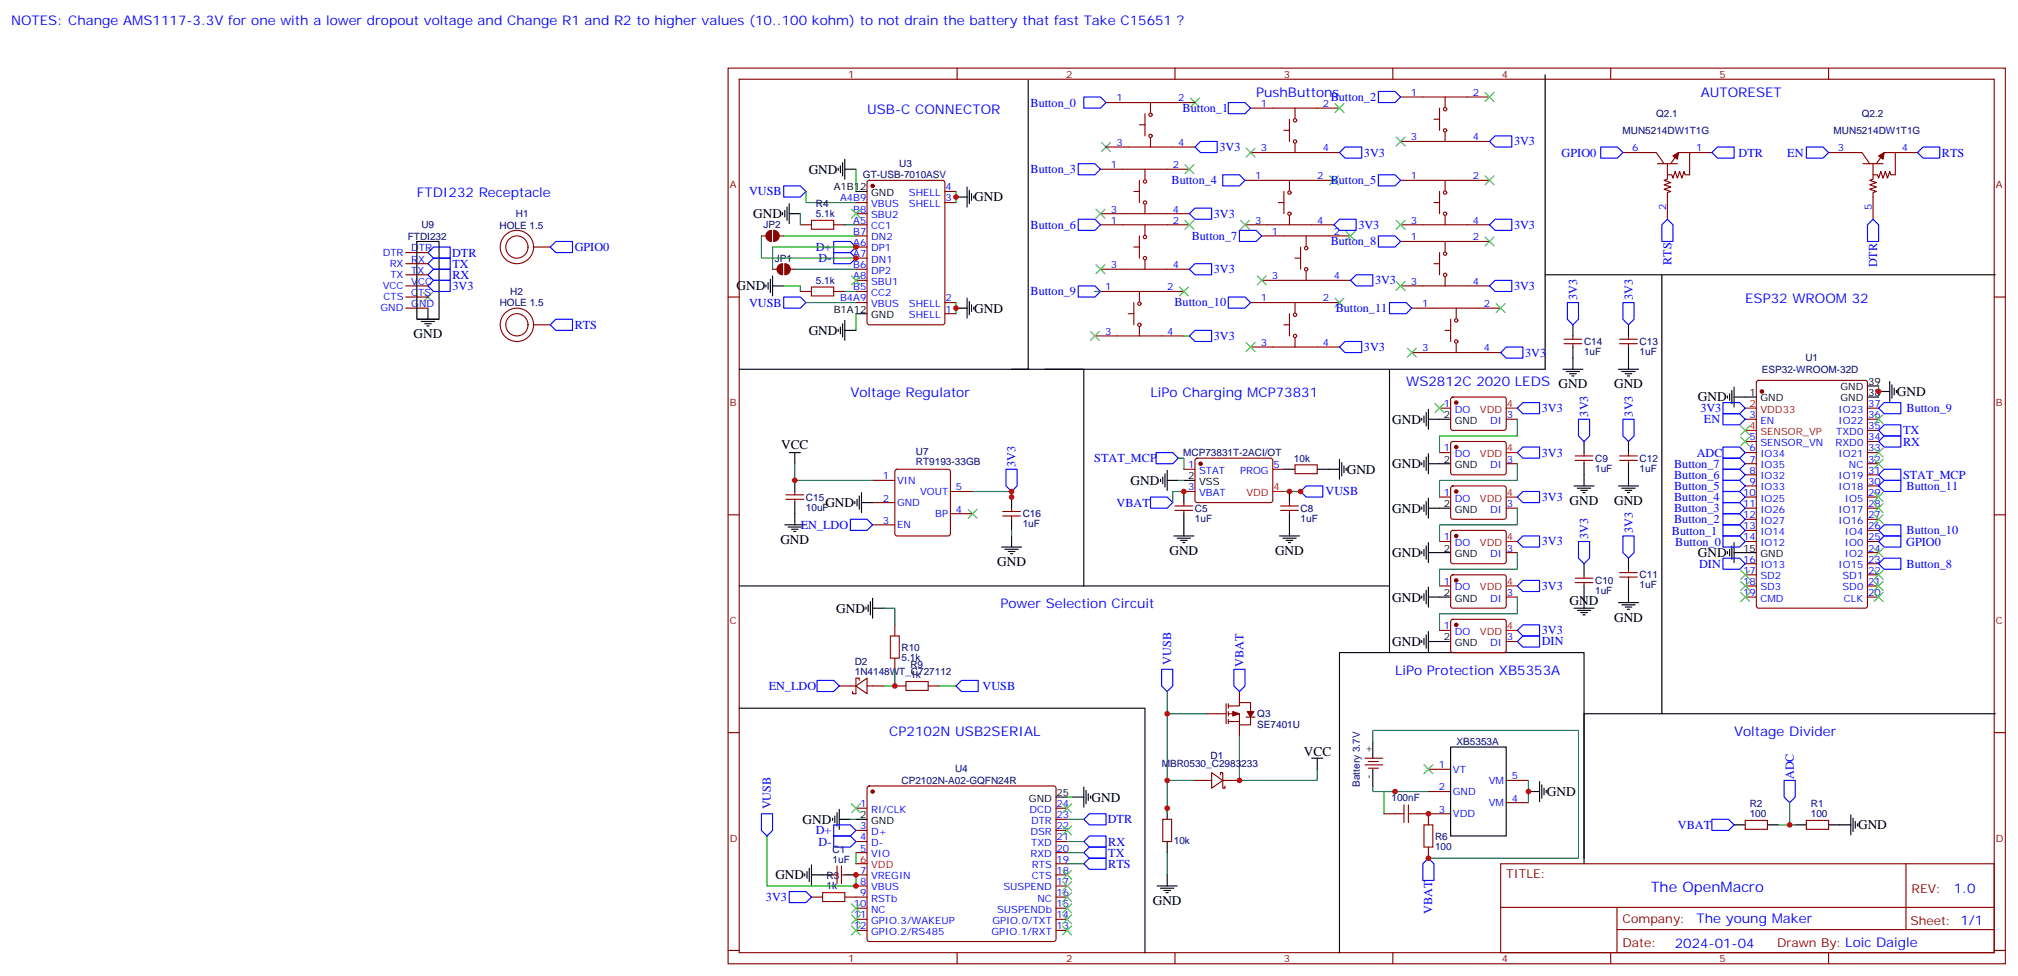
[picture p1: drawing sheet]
<svg xmlns="http://www.w3.org/2000/svg" width="640mm" height="310mm" viewBox="0 0 640 310" stroke-linecap="round" stroke-linejoin="round" font-family="sans-serif">
<g fill="none" stroke="#870000" stroke-width=".35">
<path d="M231.1 21.6h405.3v284.4h-405.3zM234.6 25.2h398.3v277.2h-398.3zM303.7 21.6v3.6M351 32.6h28.2M361.6 39.6h1.8M363.4 36.1v7M365.1 32.6v3.1M372.9 21.6v3.6M396.9 34.3h28.2M409.2 37.9v7M411 34.3v3.2M442 21.6v3.6"/>
<path d="M444.5 30.8h28.2M455.1 37.9h1.7M456.8 34.3v7.1M458.6 30.8v3.2M511.2 21.6v3.6M580.3 21.6v3.6M275.4 57.5l.5-.2h23.3l.6 .4 .1 44.7-.5 .7h-23.5l-.7-.4v-44.7zM349.2 53.7h28.3M351 46.7h28.2M361.6 57.3v7M363.4 53.7v3.2M365.1 43.9v2.8"/>
<path d="M395.1 57.3h28.2M396.9 48.4h28.2M407.5 41.4h1.7M409.2 57.3v3.1M411 45.6v2.8M444.5 44.9h28.2M444.5 57.3h28.2M458.6 42.1v2.8M458.6 57.3v3.1M515.1 48.4h10.5l2.5 3.6M526 52h6.3M529.2 52v4.9l-1.1 .4 2.1 .7-2.1 .7 2.1 .7-2.1 .7 2.1 .7-1 .3v8.5"/>
<path d="M530.2 52l2.5-3.6h3.5v7.1h-1.4l-.3-1.1-.7 2.2-.8-2.2-.7 2.2-.7-2.2-.7 2.2-.3-1.1h-1.4M536.2 48.4h7.1M580.3 48.4h10.6l2.5 3.6M591.3 52h6.3M594.4 52v4.9l-1 .4 2.1 .7-2.1 .7 2.1 .7-2.1 .7 2.1 .7-1.1 .3v8.5M595.5 52l2.5-3.6h3.5v7.1h-1.4l-.4-1.1-.7 2.2-.7-2.2-.7 2.2-.7-2.2-.7 2.2-.4-1.1h-1.4M601.5 48.4h7M169.3 78.4h5.3M254 71.4h3.5M264.6 71.4h3.5M271.6 64.3h3.6M271.6 78.4h3.6"/>
<path d="M271.6 74.9h3.6M271.6 71.4h3.6M271.6 67.8h3.6M299.9 60.8h3.5M299.9 64.3h3.5M349.2 71.4h28.3M349.2 67.8h28.3M359.8 60.8h1.8M359.8 78.4h1.8M361.6 74.9v7.1M363.4 65v2.8M363.4 71.4v3.1"/>
<path d="M395.1 71.4h28.2M400.4 74.9h28.2M405.7 64.3h1.8M407.5 60.8v7M409.2 68.5v2.9M412.7 78.4v7.1M414.5 74.9v3.2M444.5 71.4h28.2M444.5 76.7h28.2M455.1 64.3h1.7M456.8 60.8v7M458.6 68.5v2.9"/>
<path d="M458.6 76.7v3.1M128.8 94.3h7M128.8 90.8h7M128.8 83.7h7M128.8 97.8h7M128.8 80.2h7M128.8 87.2h7M231.1 94.3h3.5M254 92.5h3.5M264.6 92.5h3.5M271.6 96.1h3.6M271.6 92.5h3.6"/>
<path d="M271.6 89h3.6M271.6 85.5h3.6M271.6 82h3.6M299.9 96.1h3.5M299.9 99.6h3.5M347.5 92.5h28.2M349.2 85.5h28.3M358.1 99.6h1.7M359.8 96.1v7M361.6 92.5v3.2M363.4 82.7v2.8M396.9 96.1h28.2"/>
<path d="M400.4 89h28.2M409.2 99.6v7M411 82h1.7M411 96.1v3.1M414.5 86.2v2.8M444.5 90.8h28.2M448 97.8h28.2M455.1 83.7h1.7M456.8 80.2v7M458.6 87.9v2.9M462.1 97.8v3.2M632.9 94.3h3.5"/>
<path d="M169.3 103.1h5.3M347.5 106.6h28.2M361.6 103.8v2.8M396.9 110.2h28.2M407.5 103.1h1.7M411 107.4v2.8M448 111.9h28.2M458.6 104.9h1.8M460.4 101.4v7M462.1 109.1v2.8M496.4 109.1h5.6M496.4 107.7h5.6"/>
<path d="M499.2 106.6v1.1M499.2 109.1v1.1M514 109.1h5.6M514 107.7h5.6M516.8 106.6v1.1M516.8 109.1v1.1M456.8 129.6h3.6M460.6 126.3l.5-.3 16.5 .1 .4 .7-.1 9.4-.6 .4h-16.5l-.4-.7v-9.1zM478 133.1h3.5M553.9 133.1h3.5M557.6 121l.5-.2h33.9l.6 .4 .1 71.2-.5 .6-34.1 .1-.7-.5v-71.1zM592.7 129.6h3.5"/>
<path d="M592.7 133.1h3.5M592.7 136.6h3.5M249.4 158.5h5.7M249.4 157.1h5.7M252.2 156v1.1M252.2 158.5v1.1M276.9 152.5h7.1M276.9 159.6h7.1M284.2 149.2l.5-.2h16.2l.5 .2 .2 .5v19.7l-.2 .5-.5 .2h-16.2l-.5-.2-.2-.5v-19.7zM301.6 156h7.1M375.7 149h3.5M375.7 156h3.5"/>
<path d="M375.7 159.6v1M379.5 145.7l.4-.2h23.6l.4 .7v12.9l-.7 .5-23.5-.1-.5-.6v-12.7zM403.9 149h3.6M409.2 159.6v1M411 147.6h7v2.8h-7zM456.8 143.7h3.6M456.8 157.8h3.6M460.6 140.4l.5-.2h16.5l.4 .7-.1 9.4-.6 .4h-16.5l-.4-.7v-9.1zM460.6 154.5l.5-.2h16.5l.4 .7-.1 9.4-.6 .5-16.5-.1-.4-.7v-9.1zM478 147.2h3.5M499.9 146.2h5.6M499.9 144.7h5.6"/>
<path d="M502.7 143.7v1M502.7 146.2v1M514 146.2h5.6M514 144.7h5.6M516.8 143.7v1M516.8 146.2v1M553.9 140.2h3.5M553.9 143.7h3.5M553.9 147.2h3.5M553.9 150.7h3.5M553.9 154.3h3.5M553.9 157.8h3.5"/>
<path d="M592.7 140.2h3.5M592.7 143.7h3.5M592.7 147.2h3.5M592.7 150.7h3.5M592.7 154.3h3.5M592.7 157.8h3.5M231.1 163.4h3.5M276.9 166.6h7.1M301.6 163.1h7.1M318.2 163.8h5.6M318.2 162.4h5.6M321 161.3v1.1"/>
<path d="M321 163.8v1.1M372.9 162h5.6M372.9 160.6h5.6M375.7 162v1.1M406.4 162h5.6M406.4 160.6h5.6M409.2 162v1.1M456.8 171.9h3.6M460.6 168.6l.5-.2h16.5l.4 .7-.1 9.4-.6 .5-16.5-.1-.4-.6v-9.2zM478 161.3h3.5M478 175.4h3.5M553.9 161.3h3.5"/>
<path d="M553.9 164.9h3.5M553.9 168.4h3.5M553.9 171.9h3.5M553.9 179h3.5M592.7 161.3h3.5M592.7 164.9h3.5M592.7 168.4h3.5M592.7 171.9h3.5M592.7 175.4h3.5M592.7 179h3.5M632.9 163.4h3.5M284 198.4v3.5"/>
<path d="M456.8 186h3.6M460.6 196.8l.5-.2 16.5 .1 .4 .6-.1 9.5-.6 .4-16.5-.1-.4-.6v-9.2zM460.6 182.7l.5-.2h16.5l.4 .7-.1 9.4-.6 .5-16.5-.1-.4-.6v-9.2zM478 189.5h3.5M499.9 185h5.6M499.9 183.6h5.6M502.7 182.5v1.1M502.7 185v1M514 183.2h5.6M514 181.8h5.6M516.8 180.7v1.1M516.8 183.2v1.1"/>
<path d="M553.9 182.5h3.5M553.9 186h3.5M553.9 189.5h3.5M592.7 182.5h3.5M592.7 186h3.5M592.7 189.5h3.5M266.3 217.8h5.3M271.6 217.8l3.6-2.5v4.9zM272.7 216v-.7h-1.1v4.9h-1v-.7M275.2 217.8h5.3M284 217.8h3.5M284 209v3.5"/>
<path d="M294.6 217.8h3.5M393.3 219.5v3.6M456.8 200.1h3.6M478 203.7h3.5M231.1 232.6h3.5M382.8 226.6h6.3M389.1 223.4v6.4M389.8 224.1h3.5v-1h3.6v2.8M389.8 226.6h3.5v3.5h3.6v-2.5M389.8 229.1h3.5M389.8 223.4v1.4M389.8 225.9v1.4"/>
<path d="M389.8 228.4v1.4M393.3 230.1v3.5M395.5 227.6h2.8M632.9 232.6h3.5M271.6 256.6h3.6M275.4 249.7l.5-.2h58.5l.5 .2 .2 .5v48l-.2 .5-.5 .2h-58.5l-.5-.2-.2-.5v-48zM335.1 256.6h3.6M379.2 247.8h5.3M384.5 245.3l3.6 2.5-3.6 2.4zM387.3 246v-.7h.8v4.9h.7v-.7M388.1 247.8h5.2M433.2 242.8h5.7"/>
<path d="M433.2 240.7h5.7M434.3 243.9h3.1M434.3 241.8h3.1M439.2 258.3h3.5M449.8 258.3h10.6M453.3 244.2h7.1M453.3 251.3h7.1M453.3 258.3v3.6M478 254.8h7.1M478 247.8h7.1M264.6 277.7h1M265.6 274.9v5.7"/>
<path d="M267.1 277.7h1M267.1 274.9v5.7M271.6 263.6h3.6M271.6 267.2h3.6M271.6 270.7h3.6M271.6 277.7h3.6M335.1 263.6h3.6M335.1 267.2h3.6M335.1 270.7h3.6M335.1 277.7h3.6M335.1 274.2h3.6M335.1 260.1h3.6"/>
<path d="M369 260.1h2.8v7.1h-2.8zM453.3 268.9v3.6M476.2 274.2h156.7v28.2h-156.7zM553.9 260.5h7v2.8h-7zM573.3 260.5h7v2.8h-7zM604.9 274.2v20.9M257.5 284.8h3.6M268.1 284.8h7.1M271.6 281.3h3.6M271.6 288.3h3.6M271.6 291.9h3.6M271.6 295.4h3.6"/>
<path d="M335.1 281.3h3.6M335.1 284.8h3.6M335.1 288.3h3.6M335.1 291.9h3.6M335.1 295.4h3.6M476.3 288.1h156.5M513.2 295.1h119.6M513.2 288.1v14.1M231.1 301.7h3.5M303.7 302.4v3.6M372.9 302.4v3.6M442 302.4v3.6"/>
<path d="M511.2 302.4v3.6M580.3 302.4v3.6M632.9 301.7h3.5"/>
<circle cx="365.1" cy="36.4" r=".53"/>
<circle cx="411" cy="38.2" r=".53"/>
<circle cx="458.6" cy="34.7" r=".53"/>
<circle cx="363.4" cy="57.6" r=".53"/>
<circle cx="365.1" cy="43.1" r=".53"/>
<circle cx="411" cy="44.9" r=".53"/>
<circle cx="458.6" cy="41.4" r=".53"/>
<circle cx="164" cy="78.4" r="3.5"/>
<circle cx="164" cy="78.4" r="5.3"/>
<circle cx="363.4" cy="64.3" r=".53"/>
<circle cx="363.4" cy="75.2" r=".53"/>
<circle cx="409.2" cy="67.8" r=".53"/>
<circle cx="409.2" cy="61.1" r=".53"/>
<circle cx="414.5" cy="78.8" r=".53"/>
<circle cx="458.6" cy="67.8" r=".53"/>
<circle cx="458.6" cy="61.1" r=".53"/>
<circle cx="361.6" cy="96.4" r=".53"/>
<circle cx="363.4" cy="82" r=".53"/>
<circle cx="411" cy="99.9" r=".53"/>
<circle cx="414.5" cy="85.5" r=".53"/>
<circle cx="458.6" cy="87.2" r=".53"/>
<circle cx="458.6" cy="80.5" r=".53"/>
<circle cx="164" cy="103.1" r="3.5"/>
<circle cx="164" cy="103.1" r="5.3"/>
<circle cx="361.6" cy="103.1" r=".53"/>
<circle cx="411" cy="106.6" r=".53"/>
<circle cx="462.1" cy="108.4" r=".53"/>
<circle cx="462.1" cy="101.7" r=".53"/>
</g>
<g fill="none" stroke="#000" stroke-width=".35">
<path d="M326.3 25.5v91.7h-91.7M490.4 23.7v93.5h-49.4M266 53.4v.7M266.7 52.7v2.1M267.4 51.6v4.2M268.1 50.6v6.3M268.1 53.7h3.5M306.9 59.4v6.3M132.3 76.7h7v24.7h-7zM248.4 67.5v.7M249.1 66.8v2.1M249.8 65.7v4.3"/>
<path d="M250.5 67.8h3.5M250.5 64.7v6.3M271.6 60.8h3.6M303.4 62.5h3.5M307.6 60.4v4.3M308.3 61.5v2.1M309 62.2v.7M135.8 97.8v3.6M243.1 90.4v.7M243.8 89.7v2.1M244.5 88.7v4.2M245.2 90.8h3.5"/>
<path d="M245.2 87.6v6.3M271.6 99.6h3.6M303.4 97.8h3.5M306.9 94.7v6.3M307.6 95.7v4.2M308.3 96.8v2.1M309 97.5v.7M490.4 87.2h142.8M527.4 87.2v139.4M132.6 101.4h6.4M133.7 102.1h4.2M134.8 102.8h2.1"/>
<path d="M135.5 103.5h.7M266 104.5v.7M266.7 103.8v2.1M267.4 102.8v4.2M268.1 104.9h3.5M268.1 101.7v6.4M321 117.2h120v90M331.6 117.2h12.4v68.8M496 117.2h6.4M497.1 117.9h4.2M498.1 118.6h2.1M498.8 119.3h.7"/>
<path d="M499.2 103.1v3.5M499.2 110.2v7M513.6 117.2h6.4M514.7 117.9h4.2M515.8 118.6h2.1M516.5 119.3h.7M516.8 103.1v3.5M516.8 110.2v7M451.2 132.8v.7M451.9 132v2.2M452.6 131v4.2M453.3 133.1h7.1"/>
<path d="M453.3 129.9v6.4M548.2 125.7v.7M548.9 125v2.1M549.6 123.9v4.3M550.3 126h7.1M550.3 122.9v6.3M592.7 122.5h3.5M592.7 126h3.5M596.2 124.3h3.5M599.7 121.1v6.4M600.4 122.2v4.2M601.1 123.2v2.1"/>
<path d="M601.8 123.9v.7M250.5 143.7h3.5M252.2 143.7v3.5M252.2 152.5v3.5M252.2 159.6v7M271.3 159.2v.7M272 158.5v2.1M272.7 157.4v4.3M273.4 159.6h3.5M273.4 156.4v6.3M321 157.8v3.5M368.3 152.2v.7"/>
<path d="M369 151.4v2.2M369.7 150.4v4.2M370.4 152.5h3.5M370.4 149.3v6.4M375.7 152.5h3.5M375.7 156v3.6M407.5 149h3.5M409.2 156v3.6M418 149h7.1M425.1 145.8v6.4M425.8 146.9v4.2M426.5 147.9v2.1"/>
<path d="M427.2 148.6v.7M451.2 146.9v.7M451.9 146.2v2.1M452.6 145.1v4.2M452.6 159.2v4.2M453.3 147.2h7.1M453.3 144v6.4M453.3 158.2v6.3M499.5 154.3h6.4M500.6 155h4.2M501.6 155.7h2.2M502.4 156.4h.7"/>
<path d="M502.7 140.2v3.5M502.7 147.2v7.1M513.6 154.3h6.4M514.7 155h4.2M515.8 155.7h2.1M516.5 156.4h.7M516.8 140.2v3.5M516.8 147.2v7.1M249.1 166.6h6.3M250.1 167.3h4.3M251.2 168h2.1M251.9 168.7h.7"/>
<path d="M317.9 173.7h6.3M318.9 174.4h4.2M320 175.1h2.1M320.7 175.8h.7M321 164.9v3.5M321 170.1v3.6M372.5 170.1h6.4M373.6 170.9h4.2M374.6 171.6h2.2M375.4 172.3h.7M375.7 163.1v7M406 170.1h6.4"/>
<path d="M407.1 170.9h4.2M408.2 171.6h2.1M408.9 172.3h.7M409.2 163.1v7M451.2 161v.7M451.2 175.1v.7M451.9 160.3v2.1M451.9 174.4v2.1M452.6 173.3v4.3M453.3 175.4h7.1M453.3 161.3h7.1M453.3 172.3v6.3"/>
<path d="M502.7 179v3.5M516.8 177.2v3.5M548.2 175.1v.7M548.9 174.4v2.1M549.6 173.3v4.3M550.3 175.4h7.1M550.3 172.3v6.3M234.6 186h206.4M274.8 192.7v.7M275.5 192v2.1M276.2 191v4.2M276.9 193.1h3.6"/>
<path d="M276.9 189.9v6.4M451.2 189.2v.7M451.9 188.5v2.1M452.6 187.4v4.3M453.3 189.5h7.1M453.3 186.4v6.3M499.5 193.1h6.4M500.6 193.8h4.2M501.6 194.5h2.2M502.4 195.2h.7M502.7 186v7.1M513.6 191.3h6.4"/>
<path d="M514.7 192h4.2M515.8 192.7h2.1M516.5 193.4h.7M516.8 184.3v7M441 207.2h61.7v65.3M441 207.2h-15.9v95.2M451.2 203.3v.7M451.9 202.6v2.1M452.6 201.5v4.3M453.3 203.7h7.1M453.3 200.5v6.3M234.6 224.8h128.8v77.6"/>
<path d="M435.7 235.4v5.3M460.4 237.2h17.6v28.2h-17.6zM633.2 226.6h-130.5v47.6M264.2 259.8v.7M264.9 259v2.2M265.6 258v4.2M266.3 256.9v6.4M335.1 253h3.6M340.4 253h3.6M344 249.9v6.3M344.7 250.9v4.3M345.4 252v2.1"/>
<path d="M346.1 252.7v.7M370.4 256.6v3.5M416.3 240.7h3.5M418 240.7v3.5M435.7 244.2v5.3M485.1 251.3h3.5M488.6 248.1v6.4M489.3 249.2v4.2M490 250.2v2.1M490.7 250.9v.7M587.4 258.7v6.3M588.1 259.8v4.2"/>
<path d="M255.4 277.4v.7M256.1 276.7v2.1M256.8 275.6v4.3M257.5 277.7h7.1M257.5 274.6v6.3M266.3 260.1h3.6M268.1 277.7h3.5M271.6 260.1h3.6M370.4 267.2v3.5M370.4 277.7v3.6M550.3 261.9h3.6M560.9 261.9h3.5"/>
<path d="M569.7 261.9h3.6M580.3 261.9h7.1M588.8 260.8v2.1M589.5 261.5v.7M367.2 281.3h6.4M368.3 282h4.2M369.4 282.7h2.1M370.1 283.4h.7"/>
</g>
<path d="M478 129.6h3.5M553.9 136.6h3.5M553.9 129.6h3.5M403.9 156h3.6M478 143.7h3.5M478 157.8h3.5M478 171.9h3.5M478 186h3.5M478 200.1h3.5M271.6 274.2h3.6" fill="none" stroke="#f00" stroke-width=".35"/>
<g fill="#870000" stroke="#870000" stroke-width=".35">
<path d="M530.9 49.5l1.8-1.1-.4 2.2z"/>
<path d="M596.2 49.5l1.8-1.1-.4 2.2z"/>
<path d="M391.2 225.9l2.1 .7-2.1 .7z"/>
<path d="M395.8 225.9h2.1l-1 1.7z"/>
<circle cx="559.2" cy="124.3" r=".53"/>
<circle cx="276.9" cy="59" r=".53"/>
<circle cx="276.9" cy="251.3" r=".53"/>
<circle cx="381" cy="147.2" r=".53"/>
<circle cx="462.1" cy="127.8" r=".53"/>
<circle cx="462.1" cy="141.9" r=".53"/>
<circle cx="462.1" cy="170.1" r=".53"/>
<circle cx="462.1" cy="198.4" r=".53"/>
<circle cx="462.1" cy="156" r=".53"/>
<circle cx="462.1" cy="184.3" r=".53"/>
</g>
<g fill="none" stroke="#3c3" stroke-width=".35">
<path d="M377.8 31.2l2.8 2.8M380.6 31.2l-2.8 2.8M423.7 32.9l2.8 2.8M426.5 32.9l-2.8 2.8M471.3 29.4l2.8 2.8M474.1 29.4l-2.8 2.8M349.6 45.3l2.8 2.8M352.4 45.3l-2.8 2.8M376.1 52.3l2.8 2.8M378.9 52.3l-2.8 2.8M395.5 47l2.8 2.8M398.3 47l-2.8 2.8"/>
<path d="M421.9 55.8l2.8 2.9M424.7 55.8l-2.8 2.9M443.1 43.5l2.8 2.8M445.9 43.5l-2.8 2.8M471.3 55.8l2.8 2.9M474.1 55.8l-2.8 2.9M270.2 66.4l2.8 2.9M273 66.4l-2.8 2.9M347.8 66.4l2.9 2.9M350.7 66.4l-2.9 2.9M376.1 70l2.8 2.8M378.9 70l-2.8 2.8"/>
<path d="M393.7 70l2.8 2.8M396.5 70l-2.8 2.8M427.2 73.5l2.8 2.8M430 73.5l-2.8 2.8M443.1 70l2.8 2.8M445.9 70l-2.8 2.8M471.3 75.2l2.8 2.9M474.1 75.2l-2.8 2.9M134.4 92.9l2.8 2.8M137.2 92.9l-2.8 2.8M270.2 87.6l2.8 2.8M273 87.6l-2.8 2.8"/>
<path d="M347.8 84.1l2.9 2.8M350.7 84.1l-2.9 2.8M374.3 91.1l2.8 2.8M377.1 91.1l-2.8 2.8M399 87.6l2.8 2.8M401.8 87.6l-2.8 2.8M423.7 94.7l2.8 2.8M426.5 94.7l-2.8 2.8M443.1 89.4l2.8 2.8M445.9 89.4l-2.8 2.8M474.8 96.4l2.9 2.8M477.7 96.4l-2.9 2.8"/>
<path d="M346.1 105.2l2.8 2.9M348.9 105.2l-2.8 2.9M395.5 108.8l2.8 2.8M398.3 108.8l-2.8 2.8M446.6 110.5l2.8 2.8M449.4 110.5l-2.8 2.8M455.4 128.2l2.9 2.8M458.3 128.2l-2.9 2.8M552.4 135.2l2.9 2.8M552.4 138.7l2.9 2.9M555.3 135.2l-2.9 2.8M555.3 138.7l-2.9 2.9"/>
<path d="M594.8 131.7l2.8 2.8M597.6 131.7l-2.8 2.8M594.8 145.8l2.8 2.8M594.8 159.9l2.8 2.8M594.8 156.4l2.8 2.8M594.8 142.3l2.8 2.8M597.6 145.8l-2.8 2.8M597.6 142.3l-2.8 2.8M597.6 159.9l-2.8 2.8M597.6 156.4l-2.8 2.8M307.3 161.7l2.8 2.8M310.1 161.7l-2.8 2.8"/>
<path d="M594.8 174l2.8 2.8M594.8 163.4l2.8 2.9M597.6 174l-2.8 2.8M597.6 163.4l-2.8 2.9M552.4 181.1l2.9 2.8M552.4 184.6l2.9 2.8M552.4 188.1l2.9 2.9M555.3 188.1l-2.9 2.9M555.3 181.1l-2.9 2.8M555.3 184.6l-2.9 2.8M594.8 188.1l2.8 2.9M594.8 184.6l2.8 2.8"/>
<path d="M594.8 181.1l2.8 2.8M597.6 188.1l-2.8 2.9M597.6 184.6l-2.8 2.8M597.6 181.1l-2.8 2.8M270.2 255.2l2.8 2.8M273 255.2l-2.8 2.8M337.3 255.2l2.8 2.8M340.1 255.2l-2.8 2.8M451.9 242.8l2.8 2.8M454.7 242.8l-2.8 2.8M337.3 279.9l2.8 2.8M337.3 276.3l2.8 2.9"/>
<path d="M337.3 262.2l2.8 2.8M340.1 279.9l-2.8 2.8M340.1 276.3l-2.8 2.9M340.1 262.2l-2.8 2.8M270.2 286.9l2.8 2.8M270.2 294l2.8 2.8M270.2 290.4l2.8 2.9M273 286.9l-2.8 2.8M273 294l-2.8 2.8M273 290.4l-2.8 2.9M337.3 283.4l2.8 2.8M337.3 294l2.8 2.8"/>
<path d="M337.3 290.4l2.8 2.9M337.3 286.9l2.8 2.8M340.1 283.4l-2.8 2.8M340.1 294l-2.8 2.8M340.1 290.4l-2.8 2.9M340.1 286.9l-2.8 2.8"/>
</g>
<g fill="none" stroke="#00f" stroke-width=".35">
<path d="M344 30.8h5.2l1.8 1.8-1.8 1.7h-5.2zM389.8 32.6h5.3l1.8 1.7-1.8 1.8h-5.3zM437.4 29h5.3l1.8 1.8-1.8 1.8h-5.3zM248.7 59h5.3l1.8 1.8-1.8 1.7h-5.3zM342.2 52h5.3l1.7 1.7-1.7 1.8h-5.3zM379.2 46.7l1.8-1.8h5.3v3.5h-5.3zM388.1 55.5h5.2l1.8 1.8-1.8 1.7h-5.2zM425.1 48.4l1.8-1.7h5.3v3.5h-5.3zM437.4 55.5h5.3l1.8 1.8-1.8 1.7h-5.3zM472.7 44.9l1.8-1.8h5.3v3.6h-5.3zM508 46.7h5.3l1.8 1.7-1.8 1.8h-5.3zM543.3 48.4l1.7-1.7h5.3v3.5h-5.3z"/>
<path d="M573.3 46.7h5.3l1.7 1.7-1.7 1.8h-5.3zM608.5 48.4l1.8-1.7h5.3v3.5h-5.3zM174.6 78.4l1.8-1.7h5.3v3.5h-5.3zM264.6 76.7h5.3l1.7 1.7-1.7 1.8h-5.3zM342.2 69.6h5.3l1.7 1.8-1.7 1.7h-5.3zM377.5 67.8l1.7-1.7h5.3v3.5h-5.3zM393.3 73.1h5.3l1.8 1.8-1.8 1.8h-5.3zM425.1 69.6h5.3v3.5h-5.3l-1.8-1.7zM437.4 74.9h5.3l1.8 1.8-1.8 1.7h-5.3zM472.7 71.4l1.8-1.8h5.3v3.5h-5.3zM529.2 69.6l1.7 1.8v5.3h-3.5v-5.3zM594.4 69.6l1.8 1.8v5.3h-3.5v-5.3z"/>
<path d="M135.8 80.2l1.8-1.8h5.3v3.6h-5.3zM135.8 90.8l1.8-1.8h5.3v3.5h-5.3zM135.8 87.2l1.8-1.7h5.3v3.5h-5.3zM135.8 83.7l1.8-1.7h5.3v3.5h-5.3zM248.7 94.3h5.3l1.8 1.8-1.8 1.7h-5.3zM264.6 80.2h5.3l1.7 1.8-1.7 1.7h-5.3zM342.2 90.8h5.3l1.7 1.7-1.7 1.8h-5.3zM377.5 85.5l1.7-1.8h5.3v3.5h-5.3zM389.8 94.3h5.3l1.8 1.8-1.8 1.7h-5.3zM428.6 89l1.8-1.8h5.3v3.6h-5.3zM441 96.1h5.3l1.7 1.7-1.7 1.8h-5.3zM472.7 90.8l1.8-1.8h5.3v3.5h-5.3z"/>
<path d="M497.4 96.1h3.5v5.3l-1.7 1.7-1.8-1.7zM515.1 96.1h3.5v5.3l-1.8 1.7-1.7-1.7zM174.6 103.1l1.8-1.7h5.3v3.5h-5.3zM377.5 106.6l1.7-1.7h5.3v3.5h-5.3zM425.1 110.2l1.8-1.8h5.3v3.5h-5.3zM476.2 111.9l1.8-1.7h5.3v3.5h-5.3zM481.5 129.6l1.8-1.8h5.3v3.5h-5.3zM500.9 133.1h3.6v5.3l-1.8 1.8-1.8-1.8zM515.1 133.1h3.5v5.3l-1.8 1.8-1.7-1.8zM546.8 127.8h5.3l1.8 1.8-1.8 1.7h-5.3zM546.8 131.3h5.3l1.8 1.8-1.8 1.8h-5.3zM596.2 129.6l1.8-1.8h5.2v3.5h-5.2z"/>
<path d="M596.2 136.6l1.8-1.7h5.2v3.5h-5.2zM319.3 149h3.5v5.3l-1.8 1.7-1.7-1.7zM365.1 157.8h5.3l1.8 1.8-1.8 1.7h-5.3zM366.9 143.7h5.3l1.7 1.8-1.7 1.7h-5.3zM412.7 156l1.8-1.7h5.3v3.5h-5.3zM481.5 143.7l1.8-1.8h5.3v3.6h-5.3zM481.5 157.8l1.8-1.8h5.3v3.6h-5.3zM546.8 141.9h5.3l1.8 1.8-1.8 1.8h-5.3zM546.8 159.6h5.3l1.8 1.7-1.8 1.8h-5.3zM546.8 156h5.3l1.8 1.8-1.8 1.8h-5.3zM546.8 152.5h5.3l1.8 1.8-1.8 1.7h-5.3zM546.8 149h5.3l1.8 1.7-1.8 1.8h-5.3z"/>
<path d="M546.8 145.5h5.3l1.8 1.7-1.8 1.8h-5.3zM596.2 154.3l1.8-1.8h5.2v3.5h-5.2zM596.2 140.2l1.8-1.8h5.2v3.5h-5.2zM596.2 150.7l1.8-1.7h5.2v3.5h-5.2zM269.9 164.9h5.3l1.7 1.7-1.7 1.8h-5.3zM481.5 171.9l1.8-1.8h5.3v3.6h-5.3zM500.9 171.9h3.6v5.3l-1.8 1.8-1.8-1.8zM515.1 170.1h3.5v5.3l-1.8 1.8-1.7-1.8zM546.8 166.6h5.3l1.8 1.8-1.8 1.7h-5.3zM546.8 163.1h5.3l1.8 1.8-1.8 1.7h-5.3zM546.8 170.1h5.3l1.8 1.8-1.8 1.8h-5.3zM546.8 177.2h5.3l1.8 1.8-1.8 1.7h-5.3z"/>
<path d="M596.2 179l1.8-1.8h5.2v3.5h-5.2zM596.2 168.4l1.8-1.8h5.2v3.5h-5.2zM596.2 171.9l1.8-1.8h5.2v3.6h-5.2zM481.5 186l1.8-1.7h5.3v3.5h-5.3zM483.3 198.4h5.3v3.5h-5.3l-1.8-1.8zM259.3 216h5.3l1.7 1.8-1.7 1.7h-5.3zM303.4 217.8l1.8-1.8h5.2v3.5h-5.2zM368.7 212.5h3.5v5.3l-1.8 1.7-1.7-1.7zM391.6 212.5h3.5v5.3l-1.8 1.7-1.7-1.7zM481.5 203.7l1.8-1.8h5.3v3.5h-5.3zM241.7 258.3h3.5v5.3l-1.8 1.8-1.7-1.8zM566.2 247.8h3.5v5.2l-1.7 1.8-1.8-1.8z"/>
<path d="M264.6 261.9h5.3l1.7 1.7-1.7 1.8h-5.3zM264.6 265.4h5.3l1.7 1.8-1.7 1.7h-5.3zM344 260.1l1.7-1.8h5.3v3.6h-5.3zM344 267.2l1.7-1.8h5.3v3.5h-5.3zM345.7 272.5h5.3v3.5h-5.3l-1.7-1.8zM345.7 268.9h5.3v3.6h-5.3l-1.7-1.8zM453.3 272.5l1.8 1.7v5.3h-3.5v-5.3zM543.3 260.1h5.3l1.7 1.8-1.7 1.7h-5.3zM250.5 283h5.3l1.7 1.8-1.7 1.8h-5.3z"/>
</g>
<g fill="none" stroke="#008700" stroke-width=".35">
<path d="M271.6 53.7v7.1M241.7 74.9v7.1h29.9M248.7 74.9h22.9M254 67.8v3.6M255.8 60.8v3.5h15.8M268.1 71.4h3.5M271.6 78.4h-26.4v7.1M303.4 60.8v3.5M248.7 90.8h5.3v1.7M252.2 85.5h19.4M255.8 96.1h15.8M268.1 92.5h3.5"/>
<path d="M271.6 99.6v5.3M303.4 96.1v3.5M347.5 92.5h1.7M375.7 106.6h1.8M481.5 133.1v5.3h-24.7v5.3M596.2 122.5v3.5M252.2 147.2v5.3h24.7M308.7 156h12.3v1.8v-1.8M373.9 145.5h1.8v3.5M373.9 152.5h1.8M375.7 156h-3.5v3.6M407.5 156h5.2"/>
<path d="M481.5 147.2v5.3h-24.7v5.3M321 168.4v1.7M481.5 175.4v5.3h-24.7v5.3M481.5 161.3v5.3h-24.7v5.3M280.5 193.1h3.5v5.3M481.5 189.5v5.3h-24.7v5.3M284 212.5v5.3h-3.5M298.1 217.8h5.3M370.4 219.5v7.1h12.4M370.4 226.6v31.7M393.3 233.6v14.2h24.7v-3.6M435.7 235.4v-3.5h65.2v40.6h-47.6"/>
<path d="M338.7 253h1.7M370.4 247.8h8.8M435.7 249.5v1.8h17.6M442.7 251.3h-3.5v7M485.1 247.8v7M568 254.8v7.1M243.4 265.4v15.9h28.2v-3.6M269.9 260.1h1.7M271.6 270.7v3.5M338.7 267.2h5.3M338.7 270.7h5.3M338.7 274.2h5.3"/>
<path d="M338.7 260.1h5.3M370.4 270.7v7M564.4 261.9h5.3"/>
</g>
<path d="M257.5 70h7.1v2.8h-7.1zM257.5 91.1h7.1v2.8h-7.1zM282.6 201.9h2.8v7.1h-2.8zM287.5 216.4h7.1v2.8h-7.1zM442.7 258.3h2.9M445.6 255.5v5.7M447 255.5v5.7M447 258.3h2.8M451.9 261.9h2.8v7h-2.8zM261.1 283.4h7v2.8h-7z" fill="none" stroke="#a10000" stroke-width=".35"/>
<path d="M241.7 74.9h1.7M246.9 74.9h1.8M245.2 85.5h1.7M250.5 85.5h1.7" fill="none" stroke="#900" stroke-width=".35"/>
<g fill="#900" stroke="#900" stroke-width=".35">
<path d="M247.1 84.2l1.3-.5v3.5a1.76 1.76 0 0 1-1.7-1 1.76 1.76 0 0 1 .4-2z"/>
<path d="M249.1 83.7a1.76 1.76 0 0 1 1.7 1.8 1.76 1.76 0 0 1-1.7 1.7z"/>
<path d="M243.6 73.6l1.2-.5v3.6a1.76 1.76 0 0 1-1.6-1.1 1.76 1.76 0 0 1 .4-2z"/>
<path d="M245.5 73.1a1.76 1.76 0 0 1 1.8 1.8 1.76 1.76 0 0 1-1.8 1.8z"/>
</g>
<g fill="#c00">
<circle cx="568" cy="261.9" r=".88"/>
<circle cx="271.6" cy="277.7" r=".88"/>
<circle cx="303.4" cy="97.8" r=".88"/>
<circle cx="303.4" cy="62.5" r=".88"/>
<circle cx="442.7" cy="251.3" r=".88"/>
<circle cx="485.1" cy="251.3" r=".88"/>
<circle cx="453.3" cy="258.3" r=".88"/>
<circle cx="453.3" cy="272.5" r=".88"/>
<circle cx="375.7" cy="156" r=".88"/>
<circle cx="412.8" cy="156" r=".88"/>
<circle cx="409.2" cy="156" r=".88"/>
<circle cx="596.2" cy="124.3" r=".88"/>
<circle cx="271.6" cy="281.3" r=".88"/>
<circle cx="370.4" cy="226.6" r=".88"/>
<circle cx="370.4" cy="247.8" r=".88"/>
<circle cx="370.4" cy="256.6" r=".88"/>
<circle cx="393.3" cy="247.8" r=".88"/>
<circle cx="271.6" cy="78.4" r=".88"/>
<circle cx="271.6" cy="82" r=".88"/>
<circle cx="252.2" cy="152.5" r=".88"/>
<circle cx="321" cy="156" r=".88"/>
<circle cx="321" cy="157.8" r=".88"/>
<circle cx="284" cy="217.8" r=".88"/>
</g>
<text font-size="4.6" fill="#00f" x="523.9" y="283">The OpenMacro</text>
<g font-size="4.2" fill="#00f">
<text x="3.5" y="7.9">NOTES: Change AMS1117-3.3V for one with a lower dropout voltage and Change R1 and R2 to higher values (10..100 kohm) to not drain the battery that fast Take C15651 ?</text>
<text x="398.6" y="30.8">PushButtons</text>
<text x="539.8" y="30.8">AUTORESET</text>
<text x="275.2" y="36.1">USB-C CONNECTOR</text>
<text x="132.3" y="62.5">FTDI232 Receptacle</text>
<text x="553.9" y="96.1">ESP32 WROOM 32</text>
<text x="446.3" y="122.5">WS2812C 2020 LEDS GND</text>
<text x="269.9" y="126">Voltage Regulator</text>
<text x="365.1" y="126">LiPo Charging MCP73831</text>
<text x="317.5" y="193.1">Power Selection Circuit</text>
<text x="442.7" y="214.2">LiPo Protection XB5353A</text>
<text x="282.2" y="233.6">CP2102N USB2SERIAL</text>
<text x="550.3" y="233.6">Voltage Divider</text>
<text x="620" y="283.5">1.0</text>
<text x="538.4" y="293">The young Maker</text>
<text x="531.5" y="300.8">2024-01-04</text>
</g>
<g font-size="4.2">
<text x="256.6" y="55.2">GND</text>
<text x="309.2" y="63.9">GND</text>
<text x="239" y="69.3">GND</text>
<text x="233.7" y="92.2">GND</text>
<text x="309.2" y="99.2">GND</text>
<text x="131.2" y="107.4">GND</text>
<text x="256.6" y="106.3">GND</text>
<text x="512.2" y="123.3">GND</text>
<text x="602" y="125.7">GND</text>
<text x="538.9" y="127.4">GND</text>
<text x="441.9" y="134.5">GND</text>
<text x="247.9" y="142.6">VCC</text>
<text x="441.9" y="148.6">GND</text>
<text x="358.8" y="153.9">GND</text>
<text x="427.4" y="150.4">GND</text>
<text x="261.9" y="161">GND</text>
<text x="498.1" y="160.3">GND</text>
<text x="512.2" y="160.3">GND</text>
<text x="441.9" y="162.8">GND</text>
<text x="247.6" y="172.7">GND</text>
<text x="316.4" y="179.7">GND</text>
<text x="371.1" y="176.2">GND</text>
<text x="404.6" y="176.2">GND</text>
<text x="441.9" y="176.9">GND</text>
<text x="538.9" y="176.8">GND</text>
<text x="441.9" y="191">GND</text>
<text x="265.4" y="194.5">GND</text>
<text x="498.1" y="192.1">GND</text>
<text x="512.2" y="197.4">GND</text>
<text x="441.9" y="205.1">GND</text>
<text x="413.8" y="240">VCC</text>
<text x="346.4" y="254.5">GND</text>
<text x="490.9" y="252.7">GND</text>
<text x="254.7" y="261.5">GND</text>
<text x="589.7" y="263.3">GND</text>
<text x="246.1" y="279.2">GND</text>
<text x="365.8" y="287.3">GND</text>
</g>
<g font-size="3.9" fill="#00f">
<text x="327.1" y="33.8">Button_0</text>
<text x="375.3" y="35.6">Button_1</text>
<text x="422.3" y="32">Button_2</text>
<text x="387" y="47.9">3V3</text>
<text x="480.5" y="46.2">3V3</text>
<text x="432.9" y="49.7">3V3</text>
<text x="495.6" y="49.7">GPIO0</text>
<text x="551.8" y="49.7">DTR</text>
<text x="567.2" y="49.7">EN</text>
<text x="616.3" y="49.7">RTS</text>
<text x="327.1" y="54.9">Button_3</text>
<text x="371.8" y="58.5">Button_4</text>
<text x="422.3" y="58.5">Button_5</text>
<text x="237.7" y="62">VUSB</text>
<text x="385.2" y="69.1">3V3</text>
<text x="327.1" y="72.6">Button_6</text>
<text x="378.2" y="76.1">Button_7</text>
<text x="422.3" y="77.9">Button_8</text>
<text x="431.1" y="72.6">3V3</text>
<text x="480.5" y="72.6">3V3</text>
<text x="143.5" y="81.5">DTR</text>
<text x="182.4" y="79.7">GPIO0</text>
<text x="258.9" y="79.7">D+</text>
<text x="259.8" y="83.2">D-</text>
<text x="143.6" y="88.5">RX</text>
<text x="143.6" y="85">TX</text>
<text x="385.2" y="86.8">3V3</text>
<text x="530.4" y="84" transform="rotate(-90 530.4 84)">RTS</text>
<text x="595.7" y="84.9" transform="rotate(-90 595.7 84.9)">DTR</text>
<text x="143.6" y="92.1">3V3</text>
<text x="327.1" y="93.7">Button_9</text>
<text x="436.4" y="90.3">3V3</text>
<text x="480.5" y="92">3V3</text>
<text x="500.5" y="95.2" transform="rotate(-90 500.5 95.2)">3V3</text>
<text x="518.2" y="95.2" transform="rotate(-90 518.2 95.2)">3V3</text>
<text x="237.7" y="97.3">VUSB</text>
<text x="372.7" y="97.3">Button_10</text>
<text x="423.9" y="99">Button_11</text>
<text x="182.4" y="104.5">RTS</text>
<text x="385.2" y="107.9">3V3</text>
<text x="432.9" y="111.4">3V3</text>
<text x="484" y="113.2">3V3</text>
<text x="489.3" y="130.8">3V3</text>
<text x="539.6" y="130.8">3V3</text>
<text x="605.1" y="130.9">Button_9</text>
<text x="504.1" y="132.2" transform="rotate(-90 504.1 132.2)">3V3</text>
<text x="518.2" y="132.2" transform="rotate(-90 518.2 132.2)">3V3</text>
<text x="540.8" y="134.4">EN</text>
<text x="604" y="137.9">TX</text>
<text x="604" y="141.5">RX</text>
<text x="322.3" y="148.3" transform="rotate(-90 322.3 148.3)">3V3</text>
<text x="347.3" y="146.7">STAT_MCP</text>
<text x="489.3" y="144.9">3V3</text>
<text x="531.3" y="148.5">Button_7</text>
<text x="538.5" y="144.9">ADC</text>
<text x="531.3" y="155.5">Button_5</text>
<text x="531.3" y="152">Button_6</text>
<text x="604" y="152">STAT_MCP</text>
<text x="605.1" y="155.6">Button_11</text>
<text x="354.4" y="160.8">VBAT</text>
<text x="420.7" y="157.3">VUSB</text>
<text x="489.3" y="159.1">3V3</text>
<text x="531.3" y="159.1">Button_4</text>
<text x="254.1" y="167.9">EN_LDO</text>
<text x="531.3" y="166.1">Button_2</text>
<text x="531.3" y="162.6">Button_3</text>
<text x="489.3" y="173.2">3V3</text>
<text x="504.1" y="171" transform="rotate(-90 504.1 171)">3V3</text>
<text x="518.2" y="169.3" transform="rotate(-90 518.2 169.3)">3V3</text>
<text x="530.6" y="169.9">Button_1</text>
<text x="531.7" y="173.2">Button_0</text>
<text x="605" y="173.2">GPIO0</text>
<text x="605.1" y="169.7">Button_10</text>
<text x="539.2" y="180.2">DIN</text>
<text x="605.1" y="180.3">Button_8</text>
<text x="489.3" y="187.3">3V3</text>
<text x="489.3" y="201.4">3V3</text>
<text x="489.3" y="204.9">DIN</text>
<text x="371.7" y="211.1" transform="rotate(-90 371.7 211.1)">VUSB</text>
<text x="394.7" y="211.8" transform="rotate(-90 394.7 211.8)">VBAT</text>
<text x="244" y="219">EN_LDO</text>
<text x="311.8" y="219">VUSB</text>
<text x="569.3" y="247.4" transform="rotate(-90 569.3 247.4)">ADC</text>
<text x="244.7" y="256.9" transform="rotate(-90 244.7 256.9)">VUSB</text>
<text x="351.5" y="261.4">DTR</text>
<text x="532.5" y="263.1">VBAT</text>
<text x="258.9" y="264.9">D+</text>
<text x="259.8" y="268.4">D-</text>
<text x="351.7" y="268.4">RX</text>
<text x="351.7" y="275.5">RTS</text>
<text x="351.7" y="271.9">TX</text>
<text x="243.1" y="286.1">3V3</text>
<text x="454.5" y="290" transform="rotate(-90 454.5 290)">VBAT</text>
</g>
<g font-size="3.9" fill="#800">
<text x="478" y="278.8">TITLE:</text>
<text x="606.6" y="283.5">REV:</text>
<text x="514.9" y="293">Company:</text>
<text x="606.3" y="293.6">Sheet: 1/1</text>
<text x="514.9" y="300.7">Date:</text>
<text x="564" y="300.8">Drawn By: Loic Daigle</text>
</g>
<g font-size="3.2" fill="#800">
<text x="269.2" y="24.6">1</text>
<text x="338.3" y="24.6">2</text>
<text x="407.5" y="24.6">3</text>
<text x="476.6" y="24.6">4</text>
<text x="545.7" y="24.6">5</text>
<text x="231.6" y="59.7">A</text>
<text x="633.4" y="59.7">A</text>
<text x="231.6" y="128.9">B</text>
<text x="633.4" y="128.9">B</text>
<text x="231.6" y="198">C</text>
<text x="633.4" y="198">C</text>
<text x="231.6" y="267.2">D</text>
<text x="633.4" y="267.2">D</text>
<text x="269.2" y="305.4">1</text>
<text x="338.3" y="305.4">2</text>
<text x="407.5" y="305.4">3</text>
<text x="476.6" y="305.4">4</text>
<text x="545.7" y="305.4">5</text>
</g>
<g font-size="3.2" fill="#00f">
<text x="354.3" y="32.2">1</text>
<text x="373.9" y="32.2">2</text>
<text x="400.2" y="34">1</text>
<text x="419.8" y="34">2</text>
<text x="447.8" y="30.4">1</text>
<text x="467.4" y="30.4">2</text>
<text x="354.3" y="46.3">3</text>
<text x="373.9" y="46.3">4</text>
<text x="447.8" y="44.6">3</text>
<text x="467.4" y="44.6">4</text>
<text x="352.5" y="53.4">1</text>
<text x="372.2" y="53.4">2</text>
<text x="400.2" y="48.1">3</text>
<text x="419.8" y="48.1">4</text>
<text x="518" y="48.1">6</text>
<text x="538.3" y="48.1">1</text>
<text x="583.2" y="48.1">3</text>
<text x="603.6" y="48.1">4</text>
<text x="398.4" y="56.9">1</text>
<text x="418" y="56.9">2</text>
<text x="447.8" y="56.9">1</text>
<text x="467.4" y="56.9">2</text>
<text x="266.6" y="64">A4B9</text>
<text x="276.5" y="65.7">VBUS</text>
<text x="288.5" y="62.2">SHELL</text>
<text x="288.5" y="65.7">SHELL</text>
<text x="300" y="60.4">4</text>
<text x="300" y="64">3</text>
<text x="270.8" y="67.5">B8</text>
<text x="270.8" y="71">A5</text>
<text x="276.5" y="69.3">SBU2</text>
<text x="352.5" y="67.5">3</text>
<text x="352.5" y="71">1</text>
<text x="372.2" y="67.5">4</text>
<text x="372.2" y="71">2</text>
<text x="398.4" y="71">3</text>
<text x="418" y="71">4</text>
<text x="447.8" y="71">3</text>
<text x="467.4" y="71">4</text>
<text x="528.8" y="66.7" transform="rotate(-90 528.8 66.7)">2</text>
<text x="594.1" y="66.7" transform="rotate(-90 594.1 66.7)">5</text>
<text x="270.8" y="74.5">B7</text>
<text x="276.5" y="76.3">DN2</text>
<text x="276.5" y="72.8">CC1</text>
<text x="403.7" y="74.5">1</text>
<text x="423.3" y="74.5">2</text>
<text x="447.8" y="76.3">1</text>
<text x="467.4" y="76.3">2</text>
<text x="121.5" y="81.2">DTR</text>
<text x="130.5" y="79.8">DTR</text>
<text x="130.5" y="83.4">RX</text>
<text x="270.8" y="81.6">A7</text>
<text x="270.8" y="78.1">A6</text>
<text x="276.5" y="83.4">DN1</text>
<text x="276.5" y="79.8">DP1</text>
<text x="123.7" y="84.8">RX</text>
<text x="123.9" y="88.3">TX</text>
<text x="130.5" y="86.9">TX</text>
<text x="270.8" y="85.1">B6</text>
<text x="270.8" y="88.7">A8</text>
<text x="276.5" y="86.9">DP2</text>
<text x="352.5" y="85.1">3</text>
<text x="372.2" y="85.1">4</text>
<text x="403.7" y="88.7">3</text>
<text x="423.3" y="88.7">4</text>
<text x="121.5" y="91.8">VCC</text>
<text x="121.7" y="95.4">CTS</text>
<text x="130.5" y="90.4">VCC</text>
<text x="130.5" y="93.9">CTS</text>
<text x="266.6" y="95.7">B4A9</text>
<text x="270.8" y="92.2">B5</text>
<text x="276.5" y="93.9">CC2</text>
<text x="276.5" y="90.4">SBU1</text>
<text x="300" y="95.7">2</text>
<text x="350.8" y="92.2">1</text>
<text x="370.4" y="92.2">2</text>
<text x="400.2" y="95.7">1</text>
<text x="419.8" y="95.7">2</text>
<text x="447.8" y="90.4">3</text>
<text x="467.4" y="90.4">4</text>
<text x="120.8" y="98.9">GND</text>
<text x="130.5" y="97.5">GND</text>
<text x="276.5" y="97.5">VBUS</text>
<text x="288.5" y="97.5">SHELL</text>
<text x="288.5" y="101">SHELL</text>
<text x="300" y="99.2">1</text>
<text x="451.3" y="97.5">1</text>
<text x="471" y="97.5">2</text>
<text x="350.8" y="106.3">3</text>
<text x="370.4" y="106.3">4</text>
<text x="400.2" y="109.8">3</text>
<text x="419.8" y="109.8">4</text>
<text x="451.3" y="111.6">3</text>
<text x="471" y="111.6">4</text>
<text x="458.2" y="129.2">1</text>
<text x="461.7" y="131">DO</text>
<text x="583.5" y="131">IO23</text>
<text x="592.8" y="129.2">37</text>
<text x="472.9" y="134.5">DI</text>
<text x="478.2" y="132.8">3</text>
<text x="555.2" y="132.8">3</text>
<text x="558.7" y="134.5">EN</text>
<text x="583.5" y="134.5">IO22</text>
<text x="592.8" y="132.8">36</text>
<text x="592.8" y="136.3">35</text>
<text x="458.2" y="143.3">1</text>
<text x="555.2" y="143.3">6</text>
<text x="555.2" y="139.8">5</text>
<text x="558.7" y="141.6">SENSOR_VN</text>
<text x="582.5" y="141.6">RXD0</text>
<text x="582.8" y="138">TXD0</text>
<text x="592.8" y="139.8">34</text>
<text x="592.8" y="143.3">33</text>
<text x="377" y="148.6">1</text>
<text x="404.1" y="148.6">5</text>
<text x="461.7" y="145.1">DO</text>
<text x="472.9" y="148.6">DI</text>
<text x="478.2" y="146.9">3</text>
<text x="555.2" y="146.9">7</text>
<text x="558.7" y="148.6">IO35</text>
<text x="558.7" y="145.1">IO34</text>
<text x="583.5" y="145.1">IO21</text>
<text x="586.8" y="148.6">NC</text>
<text x="592.8" y="146.9">32</text>
<text x="280.2" y="152.2">1</text>
<text x="284.7" y="153.6">VIN</text>
<text x="303.4" y="155.7">5</text>
<text x="377" y="155.7">3</text>
<text x="380.5" y="150.4">STAT</text>
<text x="393.5" y="150.4">PROG</text>
<text x="555.2" y="153.9">9</text>
<text x="555.2" y="150.4">8</text>
<text x="558.7" y="155.7">IO33</text>
<text x="558.7" y="152.2">IO32</text>
<text x="583.5" y="152.2">IO19</text>
<text x="583.5" y="155.7">IO18</text>
<text x="592.8" y="150.4">31</text>
<text x="592.8" y="153.9">30</text>
<text x="280.2" y="159.2">2</text>
<text x="284.7" y="160.6">GND</text>
<text x="292" y="157.1">VOUT</text>
<text x="380.5" y="157.4">VBAT</text>
<text x="458.2" y="157.4">1</text>
<text x="461.7" y="159.2">DO</text>
<text x="478.2" y="161">3</text>
<text x="553.2" y="161">11</text>
<text x="553.2" y="157.4">10</text>
<text x="558.7" y="159.2">IO25</text>
<text x="585.5" y="159.2">IO5</text>
<text x="592.8" y="157.4">29</text>
<text x="592.8" y="161">28</text>
<text x="280.2" y="166.3">3</text>
<text x="284.7" y="167.7">EN</text>
<text x="296.8" y="164.1">BP</text>
<text x="303.4" y="162.7">4</text>
<text x="472.9" y="162.7">DI</text>
<text x="553.2" y="164.5">12</text>
<text x="558.7" y="166.3">IO27</text>
<text x="558.7" y="162.7">IO26</text>
<text x="583.5" y="162.7">IO17</text>
<text x="583.5" y="166.3">IO16</text>
<text x="592.8" y="164.5">27</text>
<text x="458.2" y="171.6">1</text>
<text x="461.7" y="173.3">DO</text>
<text x="553.2" y="171.6">14</text>
<text x="553.2" y="168">13</text>
<text x="558.7" y="173.3">IO12</text>
<text x="558.7" y="169.8">IO14</text>
<text x="585.5" y="169.8">IO4</text>
<text x="585.5" y="173.3">IO0</text>
<text x="592.8" y="168">26</text>
<text x="592.8" y="171.6">25</text>
<text x="472.9" y="176.8">DI</text>
<text x="478.2" y="175.1">3</text>
<text x="553.2" y="178.6">16</text>
<text x="585.5" y="176.8">IO2</text>
<text x="592.8" y="175.1">24</text>
<text x="592.8" y="178.6">23</text>
<text x="458.2" y="185.7">1</text>
<text x="553.2" y="185.7">18</text>
<text x="553.2" y="182.1">17</text>
<text x="558.7" y="183.9">SD2</text>
<text x="558.7" y="180.4">IO13</text>
<text x="583.5" y="180.4">IO15</text>
<text x="584.7" y="183.9">SD1</text>
<text x="592.8" y="182.1">22</text>
<text x="592.8" y="185.7">21</text>
<text x="461.7" y="187.4">DO</text>
<text x="472.9" y="191">DI</text>
<text x="478.2" y="189.2">3</text>
<text x="553.2" y="189.2">19</text>
<text x="558.7" y="191">CMD</text>
<text x="558.7" y="187.4">SD3</text>
<text x="584.7" y="187.4">SD0</text>
<text x="585.2" y="191">CLK</text>
<text x="592.8" y="189.2">20</text>
<text x="458.2" y="199.8">1</text>
<text x="461.7" y="201.5">DO</text>
<text x="478.2" y="203.3">3</text>
<text x="472.9" y="205.1">DI</text>
<text x="456.6" y="243.9">1</text>
<text x="461.1" y="245.3">VT</text>
<text x="456.6" y="250.9">2</text>
<text x="472.5" y="248.8">VM</text>
<text x="479.8" y="247.4">5</text>
<text x="273" y="256.2">1</text>
<text x="276.5" y="258">RI/CLK</text>
<text x="326.7" y="258">DCD</text>
<text x="335.3" y="256.2">24</text>
<text x="456.6" y="258">3</text>
<text x="461.1" y="252.3">GND</text>
<text x="472.5" y="255.9">VM</text>
<text x="479.8" y="254.5">4</text>
<text x="273" y="263.3">3</text>
<text x="327.2" y="261.5">DTR</text>
<text x="335.3" y="263.3">22</text>
<text x="335.3" y="259.8">23</text>
<text x="461.1" y="259.4">VDD</text>
<text x="273" y="266.8">4</text>
<text x="276.5" y="265">D+</text>
<text x="276.5" y="268.6">D-</text>
<text x="327" y="265">DSR</text>
<text x="327.3" y="268.6">TXD</text>
<text x="335.3" y="266.8">21</text>
<text x="273" y="270.3">5</text>
<text x="276.5" y="272.1">VIO</text>
<text x="327" y="272.1">RXD</text>
<text x="327.5" y="275.6">RTS</text>
<text x="335.3" y="273.9">19</text>
<text x="335.3" y="270.3">20</text>
<text x="273" y="277.4">7</text>
<text x="273" y="280.9">8</text>
<text x="276.5" y="279.2">VREGIN</text>
<text x="327.5" y="279.2">CTS</text>
<text x="335.3" y="280.9">17</text>
<text x="335.3" y="277.4">18</text>
<text x="271" y="288">10</text>
<text x="273" y="284.4">9</text>
<text x="276.5" y="282.7">VBUS</text>
<text x="276.5" y="286.2">RSTb</text>
<text x="318.4" y="282.7">SUSPEND</text>
<text x="329.2" y="286.2">NC</text>
<text x="335.3" y="288">15</text>
<text x="335.3" y="284.4">16</text>
<text x="271" y="291.5">11</text>
<text x="276.5" y="289.7">NC</text>
<text x="276.5" y="293.3">GPIO.3/WAKEUP</text>
<text x="314.9" y="293.3">GPIO.0/TXT</text>
<text x="316.5" y="289.7">SUSPENDb</text>
<text x="335.3" y="291.5">14</text>
<text x="271" y="295">12</text>
<text x="276.5" y="296.8">GPIO.2/RS485</text>
<text x="314.7" y="296.8">GPIO.1/RXT</text>
<text x="335.3" y="295">13</text>
</g>
<g font-size="3.2" fill="#000080">
<text x="525.6" y="37.3">Q2.1</text>
<text x="590.9" y="37.3">Q2.2</text>
<text x="514.9" y="42.6">MUN5214DW1T1G</text>
<text x="581.9" y="42.6">MUN5214DW1T1G</text>
<text x="285.4" y="53.1">U3</text>
<text x="273.9" y="56.6">GT-USB-7010ASV</text>
<text x="258.9" y="65.7">R4</text>
<text x="163.7" y="69">H1</text>
<text x="258.9" y="68.9">5.1k</text>
<text x="129.4" y="76">FTDI232</text>
<text x="133.7" y="72.5">U9</text>
<text x="158.6" y="72.5">HOLE 1.5</text>
<text x="242.3" y="72.5">JP2</text>
<text x="245.9" y="83.1">JP1</text>
<text x="161.9" y="93.7">H2</text>
<text x="258.9" y="90.1">5.1k</text>
<text x="158.6" y="97.2">HOLE 1.5</text>
<text x="502.7" y="112.7">1uF</text>
<text x="502.7" y="109.5">C14</text>
<text x="520.3" y="112.7">1uF</text>
<text x="520.3" y="109.5">C13</text>
<text x="559.1" y="118.4">ESP32-WROOM-32D</text>
<text x="573" y="114.6">U1</text>
<text x="290.7" y="147.7">RT9193-33GB</text>
<text x="290.7" y="144.6">U7</text>
<text x="375.5" y="144.8">MCP73831T-2ACI/OT</text>
<text x="410.6" y="146.6">10k</text>
<text x="506.2" y="149.7">1uF</text>
<text x="506.2" y="146.6">C9</text>
<text x="520.3" y="149.7">1uF</text>
<text x="520.3" y="146.6">C12</text>
<text x="255.8" y="158.9">C15</text>
<text x="255.8" y="162.1">10uF</text>
<text x="324.6" y="167.4">1uF</text>
<text x="324.6" y="164.2">C16</text>
<text x="379.2" y="165.6">1uF</text>
<text x="379.2" y="162.5">C5</text>
<text x="412.7" y="165.6">1uF</text>
<text x="412.7" y="162.5">C8</text>
<text x="506.2" y="185.4">C10</text>
<text x="520.3" y="183.6">C11</text>
<text x="506.2" y="188.5">1uF</text>
<text x="520.3" y="186.8">1uF</text>
<text x="286.1" y="209.8">5.1k</text>
<text x="286.1" y="206.7">R10</text>
<text x="271.3" y="214.2">1N4148WT_C727112</text>
<text x="271.3" y="211.1">D2</text>
<text x="288.9" y="215.3">1k</text>
<text x="288.9" y="212.2">R9</text>
<text x="399" y="227.7">Q3</text>
<text x="399" y="231">SE7401U</text>
<text x="462.2" y="236.5">XB5353A</text>
<text x="303.1" y="245.1">U4</text>
<text x="368.7" y="243.6">MBR0530_C2983233</text>
<text x="384.2" y="241.1">D1</text>
<text x="286.1" y="248.9">CP2102N-A02-GQFN24R</text>
<text x="431.5" y="249.8" transform="rotate(-90 431.5 249.8)">Battery 3.7V</text>
<text x="441.6" y="254.2">100nF</text>
<text x="555.3" y="256.2">R2</text>
<text x="574.7" y="256.2">R1</text>
<text x="555.3" y="259.4">100</text>
<text x="574.7" y="259.4">100</text>
<text x="372.5" y="267.9">10k</text>
<text x="455.4" y="269.7">100</text>
<text x="455.4" y="266.5">R6</text>
<text x="264.2" y="273.9">1uF</text>
<text x="264.2" y="270.7">C1</text>
<text x="262.3" y="279">R3</text>
<text x="262.3" y="282.3">1k</text>
</g>
<g font-size="3.2">
<text x="264.6" y="60.4">A1B12</text>
<text x="276.5" y="62.2">GND</text>
<text x="264.6" y="99.2">B1A12</text>
<text x="276.5" y="101">GND</text>
<text x="555.2" y="125.7">1</text>
<text x="584.1" y="123.9">GND</text>
<text x="592.8" y="122.2">39</text>
<text x="592.8" y="125.7">38</text>
<text x="558.7" y="127.5">GND</text>
<text x="584.1" y="127.5">GND</text>
<text x="458.2" y="132.8">2</text>
<text x="461.7" y="134.5">GND</text>
<text x="458.2" y="146.9">2</text>
<text x="461.7" y="148.6">GND</text>
<text x="377" y="152.2">2</text>
<text x="380.5" y="153.9">VSS</text>
<text x="458.2" y="161">2</text>
<text x="461.7" y="162.7">GND</text>
<text x="458.2" y="175.1">2</text>
<text x="461.7" y="176.8">GND</text>
<text x="553.2" y="175.1">15</text>
<text x="558.7" y="176.8">GND</text>
<text x="458.2" y="189.2">2</text>
<text x="461.7" y="191">GND</text>
<text x="458.2" y="203.3">2</text>
<text x="461.7" y="205.1">GND</text>
<text x="435.3" y="238.9" transform="rotate(-90 435.3 238.9)">+</text>
<text x="435.3" y="247.4" transform="rotate(-90 435.3 247.4)">-</text>
<text x="326.6" y="254.5">GND</text>
<text x="335.3" y="252.7">25</text>
<text x="273" y="259.8">2</text>
<text x="276.5" y="261.5">GND</text>
</g>
<g font-size="3.2" fill="#f00">
<text x="469.6" y="131">VDD</text>
<text x="478.2" y="129.2">4</text>
<text x="555.2" y="129.2">2</text>
<text x="558.7" y="131">VDD33</text>
<text x="555.2" y="136.3">4</text>
<text x="478.2" y="143.3">4</text>
<text x="558.7" y="138">SENSOR_VP</text>
<text x="469.6" y="145.1">VDD</text>
<text x="404.1" y="155.7">4</text>
<text x="395.6" y="157.4">VDD</text>
<text x="469.6" y="159.2">VDD</text>
<text x="478.2" y="157.4">4</text>
<text x="469.6" y="173.3">VDD</text>
<text x="478.2" y="171.6">4</text>
<text x="478.2" y="185.7">4</text>
<text x="469.6" y="187.4">VDD</text>
<text x="469.6" y="201.5">VDD</text>
<text x="478.2" y="199.8">4</text>
<text x="273" y="273.9">6</text>
<text x="276.5" y="275.6">VDD</text>
</g>
</svg>
